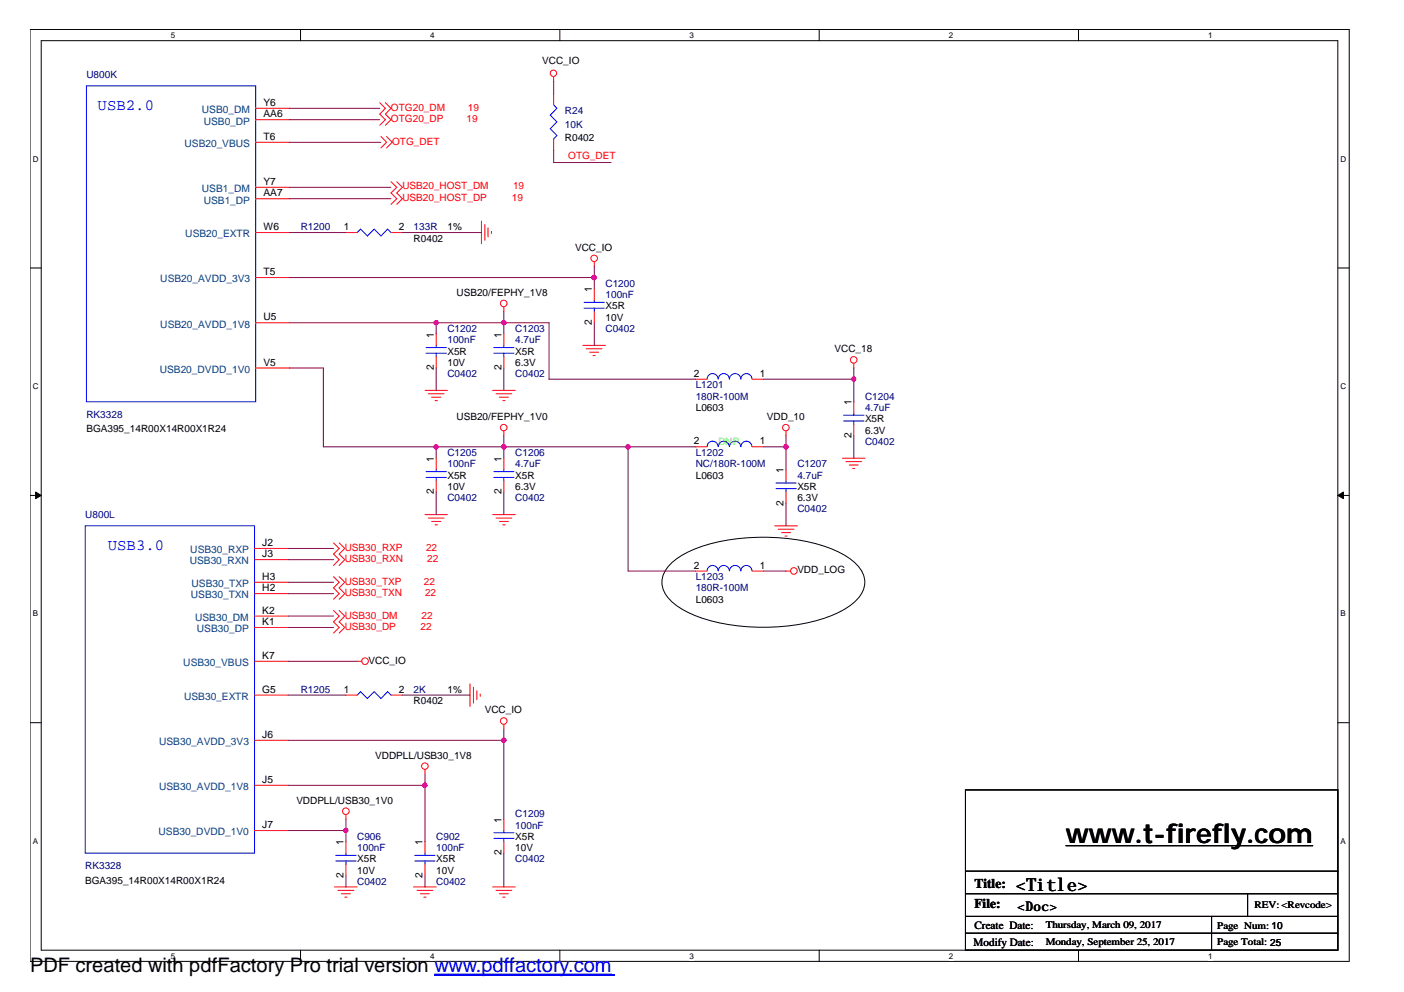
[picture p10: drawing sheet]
<svg xmlns="http://www.w3.org/2000/svg" width="297mm" height="210mm" viewBox="0 0 297 210" stroke-linecap="round" stroke-linejoin="round" font-family="sans-serif">
<path d="M6.3 6.2h279.2v197.2h-279.2zM8.7 8.6h274.3v192.5h-274.3z" fill="none" stroke="#000" stroke-width=".21"/>
<g fill="#fff">
<path d="M36.2 6.5h.9v1.9h-.9z"/>
<path d="M36.2 201.3h.9v1.9h-.9z"/>
</g>
<path d="M63.6 6.2v2.4M63.6 201.1v2.3" fill="none" stroke="#000" stroke-width=".21"/>
<g fill="#fff">
<path d="M91 6.5h.9v1.9h-.9z"/>
<path d="M91 201.3h.9v1.9h-.9z"/>
</g>
<path d="M118.4 6.2v2.4M118.4 201.1v2.3" fill="none" stroke="#000" stroke-width=".21"/>
<g fill="#fff">
<path d="M145.9 6.5h.9v1.9h-.9z"/>
<path d="M145.9 201.3h.9v1.9h-.9z"/>
</g>
<path d="M173.3 6.2v2.4M173.3 201.1v2.3" fill="none" stroke="#000" stroke-width=".21"/>
<g fill="#fff">
<path d="M200.7 6.5h1v1.9h-1z"/>
<path d="M200.7 201.3h1v1.9h-1z"/>
</g>
<path d="M228.2 6.2v2.4M228.2 201.1v2.3" fill="none" stroke="#000" stroke-width=".21"/>
<g fill="#fff">
<path d="M255.6 6.5h.9v1.9h-.9z"/>
<path d="M255.6 201.3h.9v1.9h-.9z"/>
<path d="M6.9 32.7h1.3v1.9h-1.3z"/>
<path d="M283.6 32.7h1.3v1.9h-1.3z"/>
<path d="M6.9 80.7h1.3v1.9h-1.3z"/>
<path d="M283.6 80.7h1.3v1.9h-1.3z"/>
</g>
<path d="M6.3 56.7h2.4M283 56.7h2.4" fill="none" stroke="#000" stroke-width=".21"/>
<g fill="#fff">
<path d="M6.9 128.9h1.2v1.9h-1.2z"/>
<path d="M283.6 128.9h1.2v1.9h-1.2z"/>
</g>
<path d="M6.3 104.8h2.4M283 104.8h2.4" fill="none" stroke="#000" stroke-width=".21"/>
<g fill="#000" stroke="#000" stroke-width=".21">
<path d="M7.5 104.1l1.2 .7-1.2 .7z" fill-rule="evenodd"/>
<path d="M283 104.8l1.2-.7v1.4z" fill-rule="evenodd"/>
</g>
<g fill="#fff">
<path d="M6.9 177h1.2v1.9h-1.2z"/>
<path d="M283.6 177h1.2v1.9h-1.2z"/>
</g>
<path d="M141.7 119.5a21.6 21.6 0 0 1 11.4-5.1 43.2 43.2 0 0 1 23.6 2.1 11.1 11.1 0 0 1 5.8 4.8 4.9 4.9 0 0 1-1.2 5.6 21.8 21.8 0 0 1-11.4 5.1 42.9 42.9 0 0 1-23.6-2.1 11.1 11.1 0 0 1-5.8-4.8 4.9 4.9 0 0 1 1.2-5.6zM6.3 152.9h2.4M283 152.9h2.4M204.3 167.1h78.7v34h-78.7zM225.5 178.9h52.2M204.3 184.3h78.7M204.3 189.1h78.7M204.3 193.9h78.7M204.3 197.5h78.7M256.3 193.9v7.2M263.9 189.1v4.8" fill="none" stroke="#000" stroke-width=".21"/>
<g fill="none" stroke="#f00" stroke-width=".21">
<path d="M117.1 16.2v1M117.1 19.8v2.4M54.1 22.9h7.2M54.1 25.3h7.2M54.1 30.1h7.2M54.1 39.6h7.2M80.3 21.7l1.2 1.2-1.2 1.2 1.2 1.2-1.2 1.2M80.6 28.9l1.2 1.2-1.2 1.2M81.5 21.7l1.2 1.2-1.2 1.2 1.2 1.2-1.2 1.2M81.8 28.9l1.2 1.2-1.2 1.2M82.7 38.5l1.2 1.1-1.2 1.2 1.2 1.3-1.2 1.1M83.9 38.5l1.2 1.1-1.2 1.2 1.2 1.3-1.2 1.1"/>
<path d="M117.1 29.4v2.4M54.1 42.1h7.2M54.1 49.2h7.2M54.1 58.7h7.2M73.2 49.2h2.4M82.7 49.2h2.4M101.9 46.8v4.8M102.6 47.5v3.4M103.3 48.2v1.9M104 49v.4M125.7 55.4v1M54.1 68.3h7.2"/>
<path d="M54.1 77.9h7.2M92.3 70.7v2.4M92.3 75.5v2.4M106.6 65v.9M106.6 70.7v2.4M106.6 75.5v2.4M123.3 73.1h4.8M124 73.8h3.4M124.8 74.5h1.9M125.5 75.2h.4M125.7 61.1v2.4M125.7 65.9v2.4"/>
<path d="M180.6 76.9v1M89.9 82.6h4.8M90.6 83.3h3.3M91.3 84h2M92 84.8h.5M92.3 97v2.3M104.2 82.6h4.8M104.9 83.3h3.4M105.7 84h1.9M106.4 84.8h.4M106.6 91.2v1M106.6 97v2.3"/>
<path d="M147.2 80.2h2.4M147.2 94.5h2.4M159.1 80.2h2.4M159.1 94.5h2.4M166.3 91.2v1M166.3 99.3v2.4M178.2 97h4.8M178.9 97.7h3.4M179.7 98.4h1.9M180.4 99.1h.4M180.6 85v2.4M180.6 89.8v2.4"/>
<path d="M53.8 116h7.2M53.8 118.4h7.2M70.6 114.9l1.2 1.1-1.2 1.2 1.2 1.2-1.2 1.2M71.8 114.9l1.1 1.1-1.1 1.2 1.1 1.2-1.1 1.2M89.9 108.9h4.8M90.6 109.6h3.3M91.3 110.3h2M92 111.1h.5M92.3 101.7v2.4M104.2 108.9h4.8M104.9 109.6h3.4M105.7 110.3h1.9"/>
<path d="M106.4 111.1h.4M106.6 101.7v2.4M163.9 111.3h4.8M164.6 112h3.4M165.4 112.7h1.9M166.1 113.4h.4M166.3 104.1v2.4M53.8 139.9h7.2M53.8 123.2h7.2M53.8 125.6h7.2M53.8 130.4h7.2M53.8 132.8h7.2"/>
<path d="M70.6 129.2l1.2 1.2-1.2 1.2 1.2 1.2-1.2 1.2M70.6 122l1.2 1.2-1.2 1.2 1.2 1.2-1.2 1.2M71.8 129.2l1.1 1.2-1.1 1.2 1.1 1.2-1.1 1.2M71.8 122l1.1 1.2-1.1 1.2 1.1 1.2-1.1 1.2M75.6 139.9h.9M147.2 120.8h2.4M159.1 120.8h2.4M166.3 120.8h1M53.8 147.1h7.2M53.8 156.6h7.2M73.2 147.1h2.4M82.7 147.1h2.4"/>
<path d="M99.4 144.7v4.8M100.2 145.4v3.4M100.9 146.1v2M101.6 146.9v.4M106.6 153.3v.9M53.8 166.2h7.2M53.8 175.7h7.2M73.2 172.4v1M73.2 178.1v2.4M89.9 162.8v1M89.9 178.1v2.4M106.6 173.4v2.3"/>
<path d="M106.6 178.1v2.4M70.8 187.7h4.8M71.5 188.4h3.3M72.2 189.1h1.9M72.9 189.8h.5M73.2 182.9v2.4M87.5 187.7h4.8M88.2 188.4h3.4M88.9 189.1h1.9M89.7 189.8h.4M89.9 182.9v2.4M104.2 187.7h4.8"/>
<path d="M104.9 188.4h3.4M105.7 189.1h1.9M106.4 189.8h.4"/>
<circle cx="117.1" cy="15.5" r=".68"/>
<circle cx="125.7" cy="54.7" r=".69"/>
<circle cx="106.6" cy="64.2" r=".7"/>
<circle cx="180.6" cy="76.1" r=".7"/>
<circle cx="106.6" cy="90.5" r=".69"/>
<circle cx="166.3" cy="90.5" r=".69"/>
<circle cx="77.2" cy="139.9" r=".7"/>
<circle cx="168" cy="120.8" r=".7"/>
<circle cx="106.6" cy="152.6" r=".7"/>
<circle cx="73.2" cy="171.6" r=".7"/>
<circle cx="89.9" cy="162.1" r=".69"/>
</g>
<g fill="none" stroke="#00f" stroke-width=".21">
<path d="M18.3 18.2h35.8v66.8h-35.8zM117.1 22.2l.7 .7-1.4 1.5 1.4 1.4-1.4 1.4 1.4 1.5-.7 .7M75.6 49.2l.7-.7 1.4 1.4 1.5-1.4 1.4 1.4 1.4-1.4 .7 .7M90.1 74.7h4.3M90.1 73.5h4.3M92.3 73.1v.4M92.3 74.7v.8M104.5 74.7h4.3M104.5 73.5h4.3M106.6 73.1v.4M106.6 74.7v.8M123.6 65.2h4.2"/>
<path d="M123.6 64h4.2M125.7 63.5v.5M125.7 65.2v.7M90.1 99.8h4.3M92.3 99.3v.5M104.5 99.8h4.3M106.6 99.3v.5M149.6 80.2a1.19 1.19 0 0 1 1.2-1.2 1.19 1.19 0 0 1 1.2 1.2 1.16 1.16 0 0 1 1.1-1.1 1.16 1.16 0 0 1 1.2 1.1M149.6 94.5a1.19 1.19 0 0 1 1.2-1.1 1.19 1.19 0 0 1 1.2 1.1 1.16 1.16 0 0 1 1.1-1.1 1.16 1.16 0 0 1 1.2 1.1M154.3 80.2a1.19 1.19 0 0 1 1.2-1.1 1.19 1.19 0 0 1 1.2 1.1M154.3 94.5a1.19 1.19 0 0 1 1.2-1.1 1.19 1.19 0 0 1 1.2 1.1M156.8 80.2a1.16 1.16 0 0 1 1.1-1.1 1.16 1.16 0 0 1 1.2 1.1"/>
<path d="M156.8 94.5a1.16 1.16 0 0 1 1.1-1.1 1.16 1.16 0 0 1 1.2 1.1M178.5 89.1h4.3M178.5 87.9h4.3M180.6 87.4v.5M180.6 89.1v.7M18 111.3h35.8v69.2h-35.8zM90.1 101h4.3M92.3 101v.7M104.5 101h4.3M106.6 101v.7M164.2 103.4h4.2M164.2 102.2h4.2"/>
<path d="M166.3 101.7v.5M166.3 103.4v.7M149.6 120.8a1.19 1.19 0 0 1 1.2-1.2 1.19 1.19 0 0 1 1.2 1.2 1.16 1.16 0 0 1 1.1-1.2 1.16 1.16 0 0 1 1.2 1.2M154.3 120.8a1.19 1.19 0 0 1 1.2-1.2 1.19 1.19 0 0 1 1.2 1.2M156.8 120.8a1.16 1.16 0 0 1 1.1-1.2 1.16 1.16 0 0 1 1.2 1.2M75.6 147.1l.7-.7 1.4 1.4 1.5-1.4 1.4 1.4 1.4-1.4 .7 .7M104.5 177.4h4.3M104.5 176.2h4.3M106.6 175.7v.5M106.6 177.4v.7M71 182.2h4.4M71 181h4.4"/>
<path d="M73.2 180.5v.5M73.2 182.2v.7M87.8 182.2h4.2M87.8 181h4.2M89.9 180.5v.5M89.9 182.2v.7M91.9 206.1h37.5"/>
</g>
<g fill="none" stroke="#800040" stroke-width=".21">
<path d="M117.1 17.2v2.6M61.3 22.9h19M61.3 25.3h19M61.3 39.6h21.4M61.3 30.1h19.3M117.1 31.8v2.6h12.2M61.3 49.2h11.9M61.3 58.7h64.4M61.3 42.1h21.4M85.1 49.2h16.8M125.7 56.4v4.7M61.3 77.9h7.1v16.6h78.8"/>
<path d="M61.3 68.3h54.9v11.9h31M92.3 68.3v2.4M92.3 77.9v4.7M106.6 65.9v4.8M106.6 77.9v4.7M125.7 68.3v4.8M180.6 77.9v7.1M92.3 94.5v2.5M106.6 92.2v4.8M132.9 94.5v26.3h14.3M161.5 94.5h4.8M161.5 80.2h19.1"/>
<path d="M166.3 92.2v7.1M180.6 92.2v4.8M61 118.4h9.6M61 116h9.6M92.3 104.1v4.8M106.6 104.1v4.8M166.3 106.5v4.8M61 139.9h14.6M61 125.6h9.6M61 123.2h9.6M61 132.8h9.6M61 130.4h9.6"/>
<path d="M161.5 120.8h4.8M61 147.1h12.2M61 156.6h45.6M85.1 147.1h14.3M106.6 154.2v19.2M61 175.7h12.2M61 166.2h28.9M73.2 173.4v4.7M89.9 163.8v14.3M73.2 185.3v2.4M89.9 185.3v2.4M106.6 180.5v7.2"/>
</g>
<g fill="#f0f" stroke="#f0f" stroke-width=".21">
<circle cx="125.7" cy="58.7" r=".47"/>
<circle cx="92.2" cy="94.5" r=".46"/>
<circle cx="92.3" cy="68.3" r=".45"/>
<circle cx="106.6" cy="156.6" r=".46"/>
<circle cx="166.3" cy="94.5" r=".47"/>
<circle cx="180.6" cy="80.2" r=".45"/>
<circle cx="106.6" cy="68.3" r=".46"/>
<circle cx="106.6" cy="94.5" r=".47"/>
<circle cx="89.9" cy="166.2" r=".47"/>
<circle cx="73.2" cy="175.7" r=".45"/>
<circle cx="132.8" cy="94.5" r=".46"/>
</g>
<path d="M91.9 206.3h38.1" fill="none" stroke="#00f" stroke-width=".3"/>
<text font-size="5.7" x="225.5" y="178.4">www.t-firefly.com</text>
<text font-size="4.2" x="6.3" y="205.7">PDF created with pdfFactory Pro trial version www.pdffactory.com</text>
<text font-size="3.8" x="215" y="188.6">&lt;Title&gt;</text>
<g font-size="3.3" fill="#00f">
<text x="20.7" y="23.2">USB2.0</text>
<text x="22.8" y="116.3">USB3.0</text>
</g>
<g font-size="2.8">
<text x="206.2" y="187.9">Title:</text>
<text x="206.2" y="192.2">File:</text>
<text x="215.3" y="192.8">&lt;Doc&gt;</text>
</g>
<g font-size="2.4">
<text x="206.2" y="196.5">Create Date:</text>
<text x="206" y="200.1">Modify Date:</text>
</g>
<g font-size="2.2" fill="#004080">
<text x="42.7" y="23.9">USB0_DM</text>
<text x="43.1" y="26.3">USB0_DP</text>
<text x="39" y="31.1">USB20_VBUS</text>
<text x="42.7" y="40.7">USB1_DM</text>
<text x="43.1" y="43.1">USB1_DP</text>
<text x="39.2" y="50.2">USB20_EXTR</text>
<text x="33.9" y="59.7">USB20_AVDD_3V3</text>
<text x="33.9" y="69.3">USB20_AVDD_1V8</text>
<text x="33.8" y="78.9">USB20_DVDD_1V0</text>
<text x="40.1" y="119.4">USB30_RXN</text>
<text x="40.3" y="117.1">USB30_RXP</text>
<text x="40.5" y="124.2">USB30_TXP</text>
<text x="40.4" y="126.6">USB30_TXN</text>
<text x="41.3" y="131.4">USB30_DM</text>
<text x="41.7" y="133.8">USB30_DP</text>
<text x="38.8" y="140.9">USB30_VBUS</text>
<text x="38.9" y="148.1">USB30_EXTR</text>
<text x="33.7" y="157.7">USB30_AVDD_3V3</text>
<text x="33.7" y="167.2">USB30_AVDD_1V8</text>
<text x="33.5" y="176.8">USB30_DVDD_1V0</text>
</g>
<g font-size="2.2">
<text x="55.8" y="22.4">Y6</text>
<text x="55.8" y="24.8">AA6</text>
<text x="55.8" y="29.6">T6</text>
<text x="55.8" y="39.1">Y7</text>
<text x="55.8" y="41.5">AA7</text>
<text x="55.8" y="48.7">W6</text>
<text x="72.7" y="48.7">1</text>
<text x="84.4" y="48.7">2</text>
<text x="55.8" y="58.2">T5</text>
<text x="125.2" y="61.9" transform="rotate(-90 125.2 61.9)">1</text>
<text x="55.8" y="67.8">U5</text>
<text x="91.8" y="71.4" transform="rotate(-90 91.8 71.4)">1</text>
<text x="106.1" y="71.4" transform="rotate(-90 106.1 71.4)">1</text>
<text x="125.2" y="68.8" transform="rotate(-90 125.2 68.8)">2</text>
<text x="55.8" y="77.4">V5</text>
<text x="91.8" y="78.3" transform="rotate(-90 91.8 78.3)">2</text>
<text x="106.1" y="78.3" transform="rotate(-90 106.1 78.3)">2</text>
<text x="146.8" y="79.7">2</text>
<text x="160.8" y="79.7">1</text>
<text x="180.1" y="85.7" transform="rotate(-90 180.1 85.7)">1</text>
<text x="146.8" y="94">2</text>
<text x="160.8" y="94">1</text>
<text x="180.1" y="92.7" transform="rotate(-90 180.1 92.7)">2</text>
<text x="91.8" y="97.7" transform="rotate(-90 91.8 97.7)">1</text>
<text x="106.1" y="97.7" transform="rotate(-90 106.1 97.7)">1</text>
<text x="165.8" y="100.1" transform="rotate(-90 165.8 100.1)">1</text>
<text x="91.8" y="104.6" transform="rotate(-90 91.8 104.6)">2</text>
<text x="106.1" y="104.6" transform="rotate(-90 106.1 104.6)">2</text>
<text x="165.8" y="107" transform="rotate(-90 165.8 107)">2</text>
<text x="55.5" y="115.5">J2</text>
<text x="55.5" y="117.9">J3</text>
<text x="55.5" y="122.7">H3</text>
<text x="55.5" y="125.1">H2</text>
<text x="146.8" y="120.3">2</text>
<text x="160.8" y="120.3">1</text>
<text x="55.5" y="129.9">K2</text>
<text x="55.5" y="132.3">K1</text>
<text x="55.5" y="139.4">K7</text>
<text x="55.5" y="146.6">G5</text>
<text x="72.7" y="146.6">1</text>
<text x="84.4" y="146.6">2</text>
<text x="55.5" y="156.1">J6</text>
<text x="55.5" y="165.7">J5</text>
<text x="55.5" y="175.2">J7</text>
<text x="72.7" y="178.9" transform="rotate(-90 72.7 178.9)">1</text>
<text x="89.4" y="178.9" transform="rotate(-90 89.4 178.9)">1</text>
<text x="106.1" y="174.1" transform="rotate(-90 106.1 174.1)">1</text>
<text x="72.7" y="185.8" transform="rotate(-90 72.7 185.8)">2</text>
<text x="89.4" y="185.8" transform="rotate(-90 89.4 185.8)">2</text>
<text x="106.1" y="181" transform="rotate(-90 106.1 181)">2</text>
</g>
<g font-size="2.1" fill="#000080">
<text x="18.3" y="16.5">U800K</text>
<text x="119.5" y="24.1">R24</text>
<text x="119.5" y="27">10K</text>
<text x="63.6" y="48.7">R1200</text>
<text x="87.5" y="48.7">133R</text>
<text x="128.1" y="60.7">C1200</text>
<text x="128.1" y="63.1">100nF</text>
<text x="94.7" y="70.2">C1202</text>
<text x="109" y="70.2">C1203</text>
<text x="128.1" y="70.2">C0402</text>
<text x="94.7" y="72.6">100nF</text>
<text x="109" y="72.6">4.7uF</text>
<text x="94.7" y="79.8">C0402</text>
<text x="109" y="79.8">C0402</text>
<text x="147.2" y="82.2">L1201</text>
<text x="18.3" y="88.4">RK3328</text>
<text x="147.2" y="84.6">180R-100M</text>
<text x="183" y="84.6">C1204</text>
<text x="183" y="87">4.7uF</text>
<text x="183" y="94.1">C0402</text>
<text x="94.7" y="96.5">C1205</text>
<text x="94.7" y="98.9">100nF</text>
<text x="109" y="96.5">C1206</text>
<text x="109" y="98.9">4.7uF</text>
<text x="147.2" y="96.5">L1202</text>
<text x="147.2" y="98.9">NC/180R-100M</text>
<text x="168.7" y="98.9">C1207</text>
<text x="168.7" y="101.3">4.7uF</text>
<text x="94.7" y="106.1">C0402</text>
<text x="109" y="106.1">C0402</text>
<text x="18" y="109.7">U800L</text>
<text x="168.7" y="108.4">C0402</text>
<text x="147.2" y="122.8">L1203</text>
<text x="147.2" y="125.2">180R-100M</text>
<text x="63.6" y="146.7">R1205</text>
<text x="87.5" y="146.7">2K</text>
<text x="109" y="172.9">C1209</text>
<text x="75.6" y="177.7">C906</text>
<text x="92.3" y="177.7">C902</text>
<text x="109" y="175.3">100nF</text>
<text x="18" y="183.9">RK3328</text>
<text x="75.6" y="180.1">100nF</text>
<text x="92.3" y="180.1">100nF</text>
<text x="109" y="182.5">C0402</text>
<text x="75.6" y="187.3">C0402</text>
<text x="92.3" y="187.3">C0402</text>
</g>
<g font-size="2.1">
<text x="114.7" y="13.6">VCC_IO</text>
<text x="119.5" y="29.9">R0402</text>
<text x="87.5" y="51.2">R0402</text>
<text x="94.7" y="48.7">1%</text>
<text x="121.7" y="53.1">VCC_IO</text>
<text x="96.6" y="62.6">USB20/FEPHY_1V8</text>
<text x="128.1" y="65.5">X5R</text>
<text x="128.1" y="67.9">10V</text>
<text x="94.7" y="75">X5R</text>
<text x="94.7" y="77.4">10V</text>
<text x="109" y="75">X5R</text>
<text x="109" y="77.4">6.3V</text>
<text x="176.6" y="74.6">VCC_18</text>
<text x="96.6" y="88.9">USB20/FEPHY_1V0</text>
<text x="147.2" y="87">L0603</text>
<text x="162.3" y="88.9">VDD_10</text>
<text x="183" y="89.3">X5R</text>
<text x="18.3" y="91.5">BGA395_14R00X14R00X1R24</text>
<text x="183" y="91.8">6.3V</text>
<text x="94.7" y="101.3">X5R</text>
<text x="109" y="101.3">X5R</text>
<text x="147.2" y="101.3">L0603</text>
<text x="94.7" y="103.7">10V</text>
<text x="109" y="103.7">6.3V</text>
<text x="168.7" y="103.7">X5R</text>
<text x="168.7" y="106.1">6.3V</text>
<text x="168.7" y="121.3">VDD_LOG</text>
<text x="147.2" y="127.6">L0603</text>
<text x="78" y="140.4">VCC_IO</text>
<text x="87.5" y="149">R0402</text>
<text x="94.7" y="146.7">1%</text>
<text x="102.6" y="150.9">VCC_IO</text>
<text x="79.4" y="160.5">VDDPLL/USB30_1V8</text>
<text x="62.7" y="170.1">VDDPLL/USB30_1V0</text>
<text x="109" y="177.7">X5R</text>
<text x="75.6" y="182.5">X5R</text>
<text x="75.6" y="184.8">10V</text>
<text x="92.3" y="182.5">X5R</text>
<text x="92.3" y="184.8">10V</text>
<text x="109" y="180.1">10V</text>
<text x="18" y="187">BGA395_14R00X14R00X1R24</text>
<text x="221.2" y="196.3">Thursday, March 09, 2017</text>
<text x="257.5" y="196.5">Page Num: 10</text>
<text x="265.4" y="192.2">REV: &lt;Revcode&gt;</text>
<text x="221.2" y="199.9">Monday, September 25, 2017</text>
<text x="257.5" y="199.9">Page Total: 25</text>
</g>
<g font-size="2.1" fill="#f00">
<text x="82.7" y="23.5">OTG20_DM</text>
<text x="99" y="23.5">19</text>
<text x="82.7" y="25.8">OTG20_DP</text>
<text x="98.7" y="25.8">19</text>
<text x="83" y="30.6">OTG_DET</text>
<text x="120.2" y="33.7">OTG_DET</text>
<text x="85.1" y="39.9">USB20_HOST_DM</text>
<text x="108.5" y="39.9">19</text>
<text x="85.1" y="42.6">USB20_HOST_DP</text>
<text x="108.3" y="42.6">19</text>
<text x="72.9" y="119">USB30_RXN</text>
<text x="72.9" y="116.6">USB30_RXP</text>
<text x="90.1" y="116.6">22</text>
<text x="90.4" y="119">22</text>
<text x="72.9" y="123.7">USB30_TXP</text>
<text x="89.7" y="123.7">22</text>
<text x="72.9" y="130.9">USB30_DM</text>
<text x="72.9" y="126.1">USB30_TXN</text>
<text x="89.2" y="130.9">22</text>
<text x="89.9" y="126.1">22</text>
<text x="72.9" y="133.3">USB30_DP</text>
<text x="88.9" y="133.3">22</text>
</g>
<text font-size="2.1" fill="#0f0" x="152" y="94.1">DNP</text>
<g font-size="1.7">
<text x="36.2" y="8">5</text>
<text x="91" y="8">4</text>
<text x="145.9" y="8">3</text>
<text x="200.7" y="8">2</text>
<text x="255.6" y="8">1</text>
<text x="6.9" y="34.2">D</text>
<text x="283.6" y="34.2">D</text>
<text x="6.9" y="82.3">C</text>
<text x="283.6" y="82.3">C</text>
<text x="6.9" y="130.4">B</text>
<text x="283.6" y="130.4">B</text>
<text x="6.9" y="178.5">A</text>
<text x="283.6" y="178.5">A</text>
<text x="36.2" y="202.8">5</text>
<text x="91" y="202.8">4</text>
<text x="145.9" y="202.8">3</text>
<text x="200.7" y="202.8">2</text>
<text x="255.6" y="202.8">1</text>
</g>
</svg>
